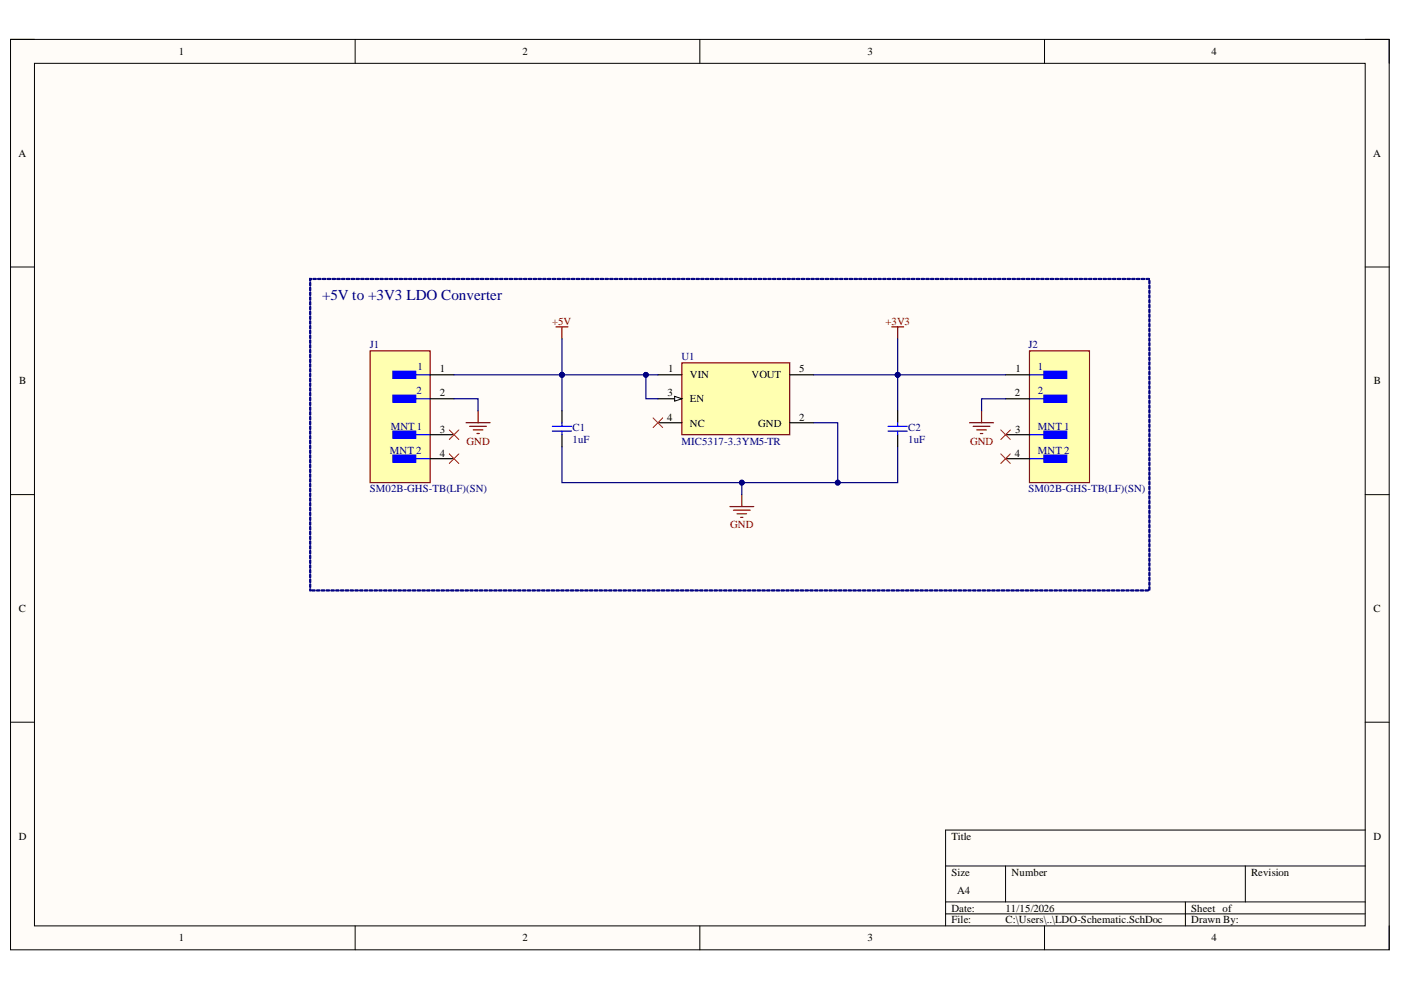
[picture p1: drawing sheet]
<svg xmlns="http://www.w3.org/2000/svg" width="297mm" height="210mm" viewBox="0 0 297 210" stroke-linecap="round" stroke-linejoin="round" font-family="sans-serif">
<path d="M2.2 8.4h292.3v193h-292.3z" fill-rule="evenodd" fill="#fffcf8"/>
<path d="M2.2 8.4h292.3v193h-292.3z" fill="none" stroke="#000" stroke-width=".21"/>
<path d="M7.3 13.4h282.1v182.9h-282.1z" fill-rule="evenodd" fill="#fffcf8"/>
<g fill="none" stroke="#000" stroke-width=".21">
<path d="M2.2 8.3h5.1M7.3 13.4h282.1v182.9h-282.1zM75.3 8.3v5.1M148.4 8.3v5.1M221.5 8.4v5M289.4 8.4h5.1v5M2.2 56.6h5.1M289.4 56.6h5.1M2.2 104.9h5.1M289.4 104.9h5.1M2.2 153.1h5.1M289.4 153.1h5.1"/>
<path d="M289.4 176h-88.9v20.3M75.3 196.3v5.1M148.4 196.3v5.1M200.5 183.6h88.9M200.5 191.2h88.9M200.5 193.8h88.9M213.2 183.6v7.6M221.5 196.3v5.1M251.3 191.2v5.1M264 183.6v7.6M294.5 196.3v5.1"/>
</g>
<path d="M144.6 76.9h22.8v15.3h-22.8z" fill-rule="evenodd" fill="#ffffb0"/>
<path d="M144.6 76.9h22.8v15.3h-22.8z" fill="none" stroke="#800000" stroke-width=".25"/>
<path d="M139.5 79.5h5.1M139.5 84.5h5.1" fill="none" stroke="#000" stroke-width=".25"/>
<path d="M143 84l1.6 .5-1.6 .6z" fill="#f8fcff"/>
<path d="M143 84l1.6 .5-1.6 .6z" fill="none" stroke="#000" stroke-width=".21"/>
<path d="M167.4 79.5h5.1M139.5 89.6h5.1M167.4 89.6h5.1" fill="none" stroke="#000" stroke-width=".25"/>
<path d="M117.9 69.3h2.5M119.1 69.3v2.5M189.1 69.3h2.5M190.3 69.3v2.5M154.7 107.4h5.1M155.5 108.2h3.6M156.3 108.9h2M157 109.7h.5M157.3 104.9v2.5" fill="none" stroke="#800000" stroke-width=".25"/>
<path d="M138.5 88.6l2 2M140.5 88.6l-2 2" fill="none" stroke="#f00" stroke-width=".21"/>
<path d="M78.5 74.4h12.7v27.9h-12.7z" fill-rule="evenodd" fill="#ffffb0"/>
<path d="M78.5 74.4h12.7v27.9h-12.7z" fill="none" stroke="#800000" stroke-width=".25"/>
<path d="M83.3 78.7h4.8v1.5h-4.8z" fill-rule="evenodd" fill="#00f"/>
<path d="M83.3 78.7h4.8v1.5h-4.8zM85.6 79.5h5.6" fill="none" stroke="#00f" stroke-width=".25"/>
<path d="M83.3 83.8h4.8v1.5h-4.8z" fill-rule="evenodd" fill="#00f"/>
<path d="M83.3 83.8h4.8v1.5h-4.8zM85.6 84.5h5.6" fill="none" stroke="#00f" stroke-width=".25"/>
<path d="M83.3 91.4h4.8v1.5h-4.8z" fill-rule="evenodd" fill="#00f"/>
<path d="M83.3 91.4h4.8v1.5h-4.8zM85.6 92.2h5.6" fill="none" stroke="#00f" stroke-width=".25"/>
<path d="M83.3 96.5h4.8v1.5h-4.8z" fill-rule="evenodd" fill="#00f"/>
<path d="M83.3 96.5h4.8v1.5h-4.8zM85.6 97.2h5.6" fill="none" stroke="#00f" stroke-width=".25"/>
<path d="M91.2 79.5h5.1M91.2 84.5h5.1M91.2 92.2h5.1M91.2 97.2h5.1" fill="none" stroke="#000" stroke-width=".25"/>
<path d="M218.3 74.4h12.7v27.9h-12.7z" fill-rule="evenodd" fill="#ffffb0"/>
<path d="M218.3 74.4h12.7v27.9h-12.7z" fill="none" stroke="#800000" stroke-width=".25"/>
<path d="M221.3 78.7h4.9v1.5h-4.9z" fill-rule="evenodd" fill="#00f"/>
<path d="M218.3 79.5h5.6M221.3 78.7h4.9v1.5h-4.9z" fill="none" stroke="#00f" stroke-width=".25"/>
<path d="M221.3 83.8h4.9v1.5h-4.9z" fill-rule="evenodd" fill="#00f"/>
<path d="M218.3 84.6h5.6M221.3 83.8h4.9v1.5h-4.9z" fill="none" stroke="#00f" stroke-width=".25"/>
<path d="M221.3 91.4h4.9v1.5h-4.9z" fill-rule="evenodd" fill="#00f"/>
<path d="M218.3 92.2h5.6M221.3 91.4h4.9v1.5h-4.9z" fill="none" stroke="#00f" stroke-width=".25"/>
<path d="M221.3 96.5h4.9v1.5h-4.9z" fill-rule="evenodd" fill="#00f"/>
<path d="M218.3 97.3h5.6M221.3 96.5h4.9v1.5h-4.9z" fill="none" stroke="#00f" stroke-width=".25"/>
<path d="M213.2 79.5h5.1M213.2 84.6h5.1M213.2 92.2h5.1M213.2 97.3h5.1" fill="none" stroke="#000" stroke-width=".25"/>
<path d="M98.8 89.6h5.1M99.6 90.4h3.5M100.3 91.2h2.1M101.1 91.9h.5M101.4 87.1v2.5M205.6 89.6h5M206.3 90.4h3.6M207.1 91.2h2M207.9 91.9h.5M208.1 87.1v2.5" fill="none" stroke="#800000" stroke-width=".25"/>
<path d="M95.3 91.2l2 2M95.3 96.2l2 2.1M97.3 91.2l-2 2M97.3 96.2l-2 2.1M212.2 91.2l2 2M212.2 96.2l2 2.1M214.2 91.2l-2 2M214.2 96.2l-2 2.1" fill="none" stroke="#f00" stroke-width=".21"/>
<path d="M119.1 94.7v7.6h38.2v2.6" fill="none" stroke="#000080" stroke-width=".25"/>
<circle cx="157.3" cy="102.3" r=".51" fill="#000080"/>
<circle cx="157.3" cy="102.3" r=".51" fill="none" stroke="#000080" stroke-width=".21"/>
<path d="M190.3 94.7v7.6h-33" fill="none" stroke="#000080" stroke-width=".25"/>
<circle cx="157.3" cy="102.3" r=".51" fill="#000080"/>
<circle cx="157.3" cy="102.3" r=".51" fill="none" stroke="#000080" stroke-width=".21"/>
<circle cx="177.6" cy="102.3" r=".51" fill="#000080"/>
<circle cx="177.6" cy="102.3" r=".51" fill="none" stroke="#000080" stroke-width=".21"/>
<path d="M172.5 89.6h5.1v12.7" fill="none" stroke="#000080" stroke-width=".25"/>
<circle cx="177.6" cy="102.3" r=".51" fill="#000080"/>
<circle cx="177.6" cy="102.3" r=".51" fill="none" stroke="#000080" stroke-width=".21"/>
<path d="M136.9 79.5v5h2.6" fill="none" stroke="#000080" stroke-width=".25"/>
<circle cx="136.9" cy="79.5" r=".51" fill="#000080"/>
<circle cx="136.9" cy="79.5" r=".51" fill="none" stroke="#000080" stroke-width=".21"/>
<path d="M119.1 79.5v7.6" fill="none" stroke="#000080" stroke-width=".25"/>
<circle cx="119.1" cy="79.5" r=".51" fill="#000080"/>
<circle cx="119.1" cy="79.5" r=".51" fill="none" stroke="#000080" stroke-width=".21"/>
<path d="M190.3 79.5v7.6" fill="none" stroke="#000080" stroke-width=".25"/>
<circle cx="190.3" cy="79.5" r=".51" fill="#000080"/>
<circle cx="190.3" cy="79.5" r=".51" fill="none" stroke="#000080" stroke-width=".21"/>
<path d="M119.1 71.8v7.7M96.3 84.5h5.1v2.6M213.2 84.6h-5.1v2.5" fill="none" stroke="#000080" stroke-width=".25"/>
<circle cx="119.1" cy="79.5" r=".51" fill="#000080"/>
<circle cx="119.1" cy="79.5" r=".51" fill="none" stroke="#000080" stroke-width=".21"/>
<path d="M96.3 79.5h43.2" fill="none" stroke="#000080" stroke-width=".25"/>
<circle cx="119.1" cy="79.5" r=".51" fill="#000080"/>
<circle cx="119.1" cy="79.5" r=".51" fill="none" stroke="#000080" stroke-width=".21"/>
<circle cx="136.9" cy="79.5" r=".51" fill="#000080"/>
<circle cx="136.9" cy="79.5" r=".51" fill="none" stroke="#000080" stroke-width=".21"/>
<path d="M190.3 71.8v7.7" fill="none" stroke="#000080" stroke-width=".25"/>
<circle cx="190.3" cy="79.5" r=".51" fill="#000080"/>
<circle cx="190.3" cy="79.5" r=".51" fill="none" stroke="#000080" stroke-width=".21"/>
<path d="M172.5 79.5h40.7" fill="none" stroke="#000080" stroke-width=".25"/>
<circle cx="190.3" cy="79.5" r=".51" fill="#000080"/>
<circle cx="190.3" cy="79.5" r=".51" fill="none" stroke="#000080" stroke-width=".21"/>
<path d="M65.7 124.8l.2 .1-.1 .4zM65.7 123.8l.2 .1-.1 .7-.2-.2zM65.7 122.8l.2 .1-.1 .6-.2-.1zM65.7 121.8l.2 .1-.1 .6-.2-.1zM65.7 120.8l.2 .1-.1 .6-.2-.1zM65.7 119.8l.2 .1-.1 .6-.2-.1zM65.7 118.8h.2l-.1 .7-.2-.1zM65.7 117.7l.2 .1-.1 .7-.2-.2zM65.7 116.7l.2 .1-.1 .7-.2-.2zM65.7 115.7l.2 .1-.1 .6-.2-.1zM65.7 114.7l.2 .1-.1 .6-.2-.1zM65.7 113.7l.2 .1-.1 .6-.2-.1zM65.7 112.7l.2 .1-.1 .6-.2-.1zM65.7 111.7h.2l-.1 .7-.2-.1zM65.7 110.6l.2 .1-.1 .7-.2-.2zM65.7 109.6l.2 .1-.1 .6-.2-.1zM65.7 108.6l.2 .1-.1 .6-.2-.1zM65.7 107.6l.2 .1-.1 .6-.2-.1zM65.7 106.6l.2 .1-.1 .6-.2-.1zM65.7 105.6l.2 .1-.1 .6-.2-.1zM65.7 104.6h.2l-.1 .7-.2-.2zM65.7 103.5l.2 .1-.1 .7-.2-.2zM65.7 102.5l.2 .1-.1 .6-.2-.1zM65.7 101.5l.2 .1-.1 .6-.2-.1zM65.7 100.5l.2 .1-.1 .6-.2-.1zM65.7 99.5l.2 .1-.1 .6-.2-.1zM65.7 98.5l.2 .1-.1 .6-.2-.1zM65.7 97.5h.2l-.1 .7-.2-.2zM65.7 96.4l.2 .1-.1 .7-.2-.2zM65.7 95.4l.2 .1-.1 .6-.2-.1zM65.7 94.4l.2 .1-.1 .6-.2-.1zM65.7 93.4l.2 .1-.1 .6-.2-.1zM65.7 92.4l.2 .1-.1 .6-.2-.1zM65.7 91.4l.2 .1-.1 .6-.2-.1zM65.7 90.4h.2l-.1 .7-.2-.2zM65.7 89.3l.2 .1-.1 .7-.2-.2zM65.7 88.3l.2 .1-.1 .6-.2-.1zM65.7 87.3l.2 .1-.1 .6-.2-.1zM65.7 86.3l.2 .1-.1 .6-.2-.1zM65.7 85.3l.2 .1-.1 .6-.2-.1zM65.7 84.3l.2 .1-.1 .6-.2-.1zM65.7 83.2l.2 .1-.1 .7-.2-.2zM65.7 82.2l.2 .1-.1 .7-.2-.2zM65.7 81.2l.2 .1-.1 .6-.2-.1zM65.7 80.2l.2 .1-.1 .6-.2-.1zM65.7 79.2l.2 .1-.1 .6-.2-.1zM65.7 78.2l.2 .1-.1 .6-.2-.1zM65.7 77.2h.2l-.1 .7-.2-.1zM65.7 76.1l.2 .1-.1 .7-.2-.2zM65.7 75.1l.2 .1-.1 .7-.2-.2zM65.7 74.1l.2 .1-.1 .6-.2-.1zM65.7 73.1l.2 .1-.1 .6-.2-.1zM65.7 72.1l.2 .1-.1 .6-.2-.1zM65.7 71.1l.2 .1-.1 .6-.2-.1zM65.7 70.1h.2l-.1 .7-.2-.1zM65.7 69l.2 .1-.1 .7-.2-.2zM65.7 68l.2 .1-.1 .7-.2-.2zM65.7 67l.2 .1-.1 .6-.2-.1zM65.7 66l.2 .1-.1 .6-.2-.1zM65.7 65l.2 .1-.1 .6-.2-.1zM65.7 64l.2 .1-.1 .6-.2-.1zM65.7 63h.2l-.1 .7-.2-.1zM65.7 61.9l.2 .1-.1 .7-.2-.2zM65.7 60.9l.2 .1-.1 .7-.2-.2zM65.7 59.9l.2 .1-.1 .6-.2-.1zM65.6 59l.5 .1-.3 .2 .1-.2-.1 .5zM66.4 59.1l.5-.1 .2 .1-.7 .2zM67.4 59.1l.6-.1 .1 .1-.6 .2zM68.4 59.1l.6-.1 .1 .1-.6 .2zM69.4 59.1l.6-.1 .1 .1-.6 .2zM70.4 59.1l.6-.1 .1 .1-.6 .2zM71.4 59.1l.6-.1 .1 .1-.6 .2zM72.4 59.1l.6-.1 .2 .1-.7 .2zM73.5 59.1l.6-.1 .1 .1-.7 .2zM74.5 59.1l.6-.1 .1 .1-.6 .2zM75.5 59.1l.6-.1 .1 .1-.6 .2zM76.5 59.1l.6-.1 .1 .1-.6 .2zM77.5 59.1l.6-.1 .1 .1-.6 .2zM78.5 59.1l.6-.1 .2 .1-.7 .2zM79.5 59.1l.6-.1 .2 .1-.7 .2zM80.6 59.1l.6-.1 .1 .1-.6 .2zM81.6 59.1l.6-.1 .1 .1-.6 .2zM82.6 59.1l.6-.1 .1 .1-.6 .2zM83.6 59.1l.6-.1 .1 .1-.6 .2zM84.6 59.1l.6-.1 .1 .1-.6 .2zM85.6 59.1l.6-.1 .2 .1-.7 .2zM86.7 59.1l.6-.1 .1 .1-.7 .2zM87.7 59.1l.6-.1 .1 .1-.6 .2zM88.7 59.1l.6-.1 .1 .1-.6 .2zM89.7 59.1l.6-.1 .1 .1-.6 .2zM90.7 59.1l.6-.1 .1 .1-.6 .2zM91.7 59.1l.6-.1 .2 .1-.7 .2zM92.7 59.1l.6-.1 .2 .1-.7 .2zM93.8 59.1l.6-.1 .1 .1-.7 .2zM94.8 59.1l.6-.1 .1 .1-.6 .2zM95.8 59.1l.6-.1 .1 .1-.6 .2zM96.8 59.1l.6-.1 .1 .1-.6 .2zM97.8 59.1l.6-.1 .1 .1-.6 .2zM98.8 59.1l.6-.1 .2 .1-.7 .2zM99.9 59.1l.5-.1 .2 .1-.7 .2zM100.9 59.1l.6-.1 .1 .1-.6 .2zM101.9 59.1l.6-.1 .1 .1-.6 .2zM102.9 59.1l.6-.1 .1 .1-.6 .2zM103.9 59.1l.6-.1 .1 .1-.6 .2zM104.9 59.1l.6-.1 .2 .1-.7 .2zM105.9 59.1l.6-.1 .2 .1-.7 .2zM107 59.1l.6-.1 .1 .1-.7 .2zM108 59.1l.6-.1 .1 .1-.6 .2zM109 59.1l.6-.1 .1 .1-.6 .2zM110 59.1l.6-.1 .1 .1-.6 .2zM111 59.1l.6-.1 .1 .1-.6 .2zM112 59.1l.6-.1 .2 .1-.7 .2zM113.1 59.1l.5-.1 .2 .1-.7 .2zM114.1 59.1l.6-.1 .1 .1-.6 .2zM115.1 59.1l.6-.1 .1 .1-.6 .2zM116.1 59.1l.6-.1 .1 .1-.6 .2zM117.1 59.1l.6-.1 .1 .1-.6 .2zM118.1 59.1l.6-.1 .2 .1-.7 .2zM119.1 59.1l.6-.1 .2 .1-.7 .2zM120.2 59.1l.6-.1 .1 .1-.7 .2zM121.2 59.1l.6-.1 .1 .1-.6 .2zM122.2 59.1l.6-.1 .1 .1-.6 .2zM123.2 59.1l.6-.1 .1 .1-.6 .2zM124.2 59.1l.6-.1 .1 .1-.6 .2zM125.2 59.1l.6-.1 .2 .1-.7 .2zM126.3 59.1l.5-.1 .2 .1-.7 .2zM127.3 59.1l.6-.1 .1 .1-.6 .2zM128.3 59.1l.6-.1 .1 .1-.6 .2zM129.3 59.1l.6-.1 .1 .1-.6 .2zM130.3 59.1l.6-.1 .1 .1-.6 .2zM131.3 59.1l.6-.1 .1 .1-.6 .2zM132.3 59.1l.6-.1 .2 .1-.7 .2zM133.4 59.1l.6-.1 .1 .1-.7 .2zM134.4 59.1l.6-.1 .1 .1-.6 .2zM135.4 59.1l.6-.1 .1 .1-.6 .2zM136.4 59.1l.6-.1 .1 .1-.6 .2zM137.4 59.1l.6-.1 .1 .1-.6 .2zM138.4 59.1l.6-.1 .2 .1-.7 .2zM139.5 59.1l.5-.1 .2 .1-.7 .2zM140.5 59.1l.6-.1 .1 .1-.6 .2zM141.5 59.1l.6-.1 .1 .1-.6 .2zM142.5 59.1l.6-.1 .1 .1-.6 .2zM143.5 59.1l.6-.1 .1 .1-.6 .2zM144.5 59.1l.6-.1 .1 .1-.6 .2zM145.5 59.1l.6-.1 .2 .1-.7 .2zM146.6 59.1l.6-.1 .1 .1-.7 .2zM147.6 59.1l.6-.1 .1 .1-.6 .2zM148.6 59.1l.6-.1 .1 .1-.6 .2zM149.6 59.1l.6-.1 .1 .1-.6 .2zM150.6 59.1l.6-.1 .1 .1-.6 .2zM151.6 59.1l.6-.1 .2 .1-.7 .2zM152.6 59.1l.6-.1 .2 .1-.7 .2zM153.7 59.1l.6-.1 .1 .1-.6 .2zM154.7 59.1l.6-.1 .1 .1-.6 .2zM155.7 59.1l.6-.1 .1 .1-.6 .2zM156.7 59.1l.6-.1 .1 .1-.6 .2zM157.7 59.1l.6-.1 .1 .1-.6 .2zM158.7 59.1l.6-.1 .2 .1-.7 .2zM159.8 59.1l.6-.1 .1 .1-.7 .2zM160.8 59.1l.6-.1 .1 .1-.6 .2zM161.8 59.1l.6-.1 .1 .1-.6 .2zM162.8 59.1l.6-.1 .1 .1-.6 .2zM163.8 59.1l.6-.1 .1 .1-.6 .2zM164.8 59.1l.6-.1 .2 .1-.7 .2zM165.8 59.1l.6-.1 .2 .1-.7 .2zM166.9 59.1l.6-.1 .1 .1-.7 .2zM167.9 59.1l.6-.1 .1 .1-.6 .2zM168.9 59.1l.6-.1 .1 .1-.6 .2zM169.9 59.1l.6-.1 .1 .1-.6 .2zM170.9 59.1l.6-.1 .1 .1-.6 .2zM171.9 59.1l.6-.1 .2 .1-.7 .2zM173 59.1l.5-.1 .2 .1-.7 .2zM174 59.1l.6-.1 .1 .1-.6 .2zM175 59.1l.6-.1 .1 .1-.6 .2zM176 59.1l.6-.1 .1 .1-.6 .2zM177 59.1l.6-.1 .1 .1-.6 .2zM178 59.1l.6-.1 .2 .1-.7 .2zM179 59.1l.6-.1 .2 .1-.7 .2zM180.1 59.1l.6-.1 .1 .1-.7 .2zM181.1 59.1l.6-.1 .1 .1-.6 .2zM182.1 59.1l.6-.1 .1 .1-.6 .2zM183.1 59.1l.6-.1 .1 .1-.6 .2zM184.1 59.1l.6-.1 .1 .1-.6 .2zM185.1 59.1l.6-.1 .2 .1-.7 .2zM186.2 59.1l.5-.1 .2 .1-.7 .2zM187.2 59.1l.6-.1 .1 .1-.6 .2zM188.2 59.1l.6-.1 .1 .1-.6 .2zM189.2 59.1l.6-.1 .1 .1-.6 .2zM190.2 59.1l.6-.1 .1 .1-.6 .2zM191.2 59.1l.6-.1 .2 .1-.7 .2zM192.2 59.1l.6-.1 .2 .1-.7 .2zM193.3 59.1l.6-.1 .1 .1-.7 .2zM194.3 59.1l.6-.1 .1 .1-.6 .2zM195.3 59.1l.6-.1 .1 .1-.6 .2zM196.3 59.1l.6-.1 .1 .1-.6 .2zM197.3 59.1l.6-.1 .1 .1-.6 .2zM198.3 59.1l.6-.1 .2 .1-.7 .2zM199.4 59.1l.5-.1 .2 .1-.7 .2zM200.4 59.1l.6-.1 .1 .1-.6 .2zM201.4 59.1l.6-.1 .1 .1-.6 .2zM202.4 59.1l.6-.1 .1 .1-.6 .2zM203.4 59.1l.6-.1 .1 .1-.6 .2zM204.4 59.1l.6-.1 .1 .1-.6 .2zM205.4 59.1l.6-.1 .2 .1-.7 .2zM206.5 59.1l.6-.1 .1 .1-.7 .2zM207.5 59.1l.6-.1 .1 .1-.6 .2zM208.5 59.1l.6-.1 .1 .1-.6 .2zM209.5 59.1l.6-.1 .1 .1-.6 .2zM210.5 59.1l.6-.1 .1 .1-.6 .2zM211.5 59.1l.6-.1 .2 .1-.7 .2zM212.6 59.1l.5-.1 .2 .1-.7 .2zM213.6 59.1l.6-.1 .1 .1-.6 .2zM214.6 59.1l.6-.1 .1 .1-.6 .2zM215.6 59.1l.6-.1 .1 .1-.6 .2zM216.6 59.1l.6-.1 .1 .1-.6 .2zM217.6 59.1l.6-.1 .1 .1-.6 .2zM218.6 59.1l.6-.1 .2 .1-.7 .2zM219.7 59.1l.6-.1 .1 .1-.7 .2zM220.7 59.1l.6-.1 .1 .1-.6 .2zM221.7 59.1l.6-.1 .1 .1-.6 .2zM222.7 59.1l.6-.1 .1 .1-.6 .2zM223.7 59.1l.6-.1 .1 .1-.6 .2zM224.7 59.1l.6-.1 .2 .1-.7 .2zM225.7 59.1l.6-.1 .2 .1-.7 .2zM226.8 59.1l.6-.1 .1 .1-.6 .2zM227.8 59.1l.6-.1 .1 .1-.6 .2zM228.8 59.1l.6-.1 .1 .1-.6 .2zM229.8 59.1l.6-.1 .1 .1-.6 .2zM230.8 59.1l.6-.1 .1 .1-.6 .2zM231.8 59.1l.6-.1 .2 .1-.7 .2zM232.9 59.1l.6-.1 .1 .1-.7 .2zM233.9 59.1l.6-.1 .1 .1-.6 .2zM234.9 59.1l.6-.1 .1 .1-.6 .2zM235.9 59.1l.6-.1 .1 .1-.6 .2zM236.9 59.1l.6-.1 .1 .1-.6 .2zM237.9 59.1l.6-.1 .2 .1-.7 .2zM238.9 59.1l.6-.1 .2 .1-.7 .2zM240 59.1l.6-.1 .1 .1-.7 .2zM241 59.1l.6-.1 .1 .1-.6 .2zM242 59.1l.6-.1 .1 .1-.6 .2zM243 59.1l.6-.1 .1 .1-.6 .2zM243.6 59.5l.2 .1-.1 .6-.1-.1zM243.6 60.5l.2 .1-.1 .6-.1-.1zM243.6 61.5l.2 .1-.1 .6-.1-.1zM243.6 62.5l.2 .1-.1 .6-.1-.1zM243.6 63.5l.2 .1-.1 .7-.1-.2zM243.6 64.6h.2l-.1 .7-.1-.2zM243.6 65.6l.2 .1-.1 .6-.1-.1zM243.6 66.6l.2 .1-.1 .6-.1-.1zM243.6 67.6l.2 .1-.1 .6-.1-.1zM243.6 68.6l.2 .1-.1 .6-.1-.1zM243.6 69.6l.2 .1-.1 .6-.1-.1zM243.6 70.6l.2 .1-.1 .7-.1-.2zM243.6 71.7h.2l-.1 .7-.1-.1zM243.6 72.7l.2 .1-.1 .6-.1-.1zM243.6 73.7l.2 .1-.1 .6-.1-.1zM243.6 74.7l.2 .1-.1 .6-.1-.1zM243.6 75.7l.2 .1-.1 .6-.1-.1zM243.6 76.7l.2 .1-.1 .6-.1-.1zM243.6 77.7l.2 .1-.1 .7-.1-.2zM243.6 78.8h.2l-.1 .7-.1-.1zM243.6 79.8l.2 .1-.1 .6-.1-.1zM243.6 80.8l.2 .1-.1 .6-.1-.1zM243.6 81.8l.2 .1-.1 .6-.1-.1zM243.6 82.8l.2 .1-.1 .6-.1-.1zM243.6 83.8l.2 .1-.1 .7-.1-.2zM243.6 84.8l.2 .1-.1 .7-.1-.2zM243.6 85.9h.2l-.1 .7-.1-.1zM243.6 86.9l.2 .1-.1 .6-.1-.1zM243.6 87.9l.2 .1-.1 .6-.1-.1zM243.6 88.9l.2 .1-.1 .6-.1-.1zM243.6 89.9l.2 .1-.1 .6-.1-.1zM243.6 90.9l.2 .1-.1 .7-.1-.2zM243.6 91.9l.2 .1-.1 .7-.1-.2zM243.6 93h.2l-.1 .7-.1-.1zM243.6 94l.2 .1-.1 .6-.1-.1zM243.6 95l.2 .1-.1 .6-.1-.1zM243.6 96l.2 .1-.1 .6-.1-.1zM243.6 97l.2 .1-.1 .6-.1-.1zM243.6 98l.2 .1-.1 .7-.1-.2zM243.6 99l.2 .1-.1 .7-.1-.2zM243.6 100.1l.2 .1-.1 .6-.1-.1zM243.6 101.1l.2 .1-.1 .6-.1-.1zM243.6 102.1l.2 .1-.1 .6-.1-.1zM243.6 103.1l.2 .1-.1 .6-.1-.1zM243.6 104.1l.2 .1-.1 .6-.1-.1zM243.6 105.1l.2 .1-.1 .7-.1-.2zM243.6 106.1l.2 .1-.1 .7-.1-.2zM243.6 107.2l.2 .1-.1 .6-.1-.1zM243.6 108.2l.2 .1-.1 .6-.1-.1zM243.6 109.2l.2 .1-.1 .6-.1-.1zM243.6 110.2l.2 .1-.1 .6-.1-.1zM243.6 111.2l.2 .1-.1 .6-.1-.1zM243.6 112.2l.2 .1-.1 .7-.1-.2zM243.6 113.2l.2 .1-.1 .7-.1-.2zM243.6 114.3l.2 .1-.1 .6-.1-.1zM243.6 115.3l.2 .1-.1 .6-.1-.1zM243.6 116.3l.2 .1-.1 .6-.1-.1zM243.6 117.3l.2 .1-.1 .6-.1-.1zM243.6 118.3l.2 .1-.1 .6-.1-.1zM243.6 119.3l.2 .1-.1 .7-.1-.2zM243.6 120.4h.2l-.1 .7-.1-.2zM243.6 121.4l.2 .1-.1 .6-.1-.1zM243.6 122.4l.2 .1-.1 .6-.1-.1zM243.6 123.4l.2 .1-.1 .6-.1-.1zM243.6 124.4l.2 .1-.1 .6-.1-.1zM242.8 125.1h.6l.1 .1-.6 .1zM241.8 125.1h.6l.1 .1-.7 .1zM240.7 125.1h.6l.2 .1-.7 .1zM239.7 125.1h.6l.2 .1-.7 .1zM238.7 125.1h.6l.1 .1-.6 .1zM237.7 125.1h.6l.1 .1-.6 .1zM236.7 125.1h.6l.1 .1-.6 .1zM235.7 125.1h.6l.1 .1-.6 .1zM234.6 125.1h.6l.2 .1-.7 .1zM233.6 125.1h.6l.2 .1-.7 .1zM232.6 125.1h.6l.1 .1-.6 .1zM231.6 125.1h.6l.1 .1-.6 .1zM230.6 125.1h.6l.1 .1-.6 .1zM229.6 125.1h.6l.1 .1-.6 .1zM228.6 125.1h.6l.1 .1-.7 .1zM227.5 125.1h.6l.2 .1-.7 .1zM226.5 125.1h.6l.2 .1-.7 .1zM225.5 125.1h.6l.1 .1-.6 .1zM224.5 125.1h.6l.1 .1-.6 .1zM223.5 125.1h.6l.1 .1-.6 .1zM222.5 125.1h.6l.1 .1-.6 .1zM221.5 125.1h.5l.2 .1-.7 .1zM220.4 125.1h.6l.2 .1-.7 .1zM219.4 125.1h.6l.1 .1-.6 .1zM218.4 125.1h.6l.1 .1-.6 .1zM217.4 125.1h.6l.1 .1-.6 .1zM216.4 125.1h.6l.1 .1-.6 .1zM215.4 125.1h.6l.1 .1-.6 .1zM214.3 125.1h.6l.2 .1-.7 .1zM213.3 125.1h.6l.2 .1-.7 .1zM212.3 125.1h.6l.1 .1-.6 .1zM211.3 125.1h.6l.1 .1-.6 .1zM210.3 125.1h.6l.1 .1-.6 .1zM209.3 125.1h.6l.1 .1-.6 .1zM208.3 125.1h.6l.1 .1-.7 .1zM207.2 125.1h.6l.2 .1-.7 .1zM206.2 125.1h.6l.1 .1-.6 .1zM205.2 125.1h.6l.1 .1-.6 .1zM204.2 125.1h.6l.1 .1-.6 .1zM203.2 125.1h.6l.1 .1-.6 .1zM202.2 125.1h.6l.1 .1-.6 .1zM201.1 125.1h.6l.2 .1-.7 .1zM200.1 125.1h.6l.2 .1-.7 .1zM199.1 125.1h.6l.1 .1-.6 .1zM198.1 125.1h.6l.1 .1-.6 .1zM197.1 125.1h.6l.1 .1-.6 .1zM196.1 125.1h.6l.1 .1-.6 .1zM195.1 125.1h.6l.1 .1-.7 .1zM194 125.1h.6l.2 .1-.7 .1zM193 125.1h.6l.1 .1-.6 .1zM192 125.1h.6l.1 .1-.6 .1zM191 125.1h.6l.1 .1-.6 .1zM190 125.1h.6l.1 .1-.6 .1zM189 125.1h.6l.1 .1-.6 .1zM187.9 125.1h.6l.2 .1-.7 .1zM186.9 125.1h.6l.2 .1-.7 .1zM185.9 125.1h.6l.1 .1-.6 .1zM184.9 125.1h.6l.1 .1-.6 .1zM183.9 125.1h.6l.1 .1-.6 .1zM182.9 125.1h.6l.1 .1-.6 .1zM181.9 125.1h.6l.1 .1-.7 .1zM180.8 125.1h.6l.2 .1-.7 .1zM179.8 125.1h.6l.2 .1-.7 .1zM178.8 125.1h.6l.1 .1-.6 .1zM177.8 125.1h.6l.1 .1-.6 .1zM176.8 125.1h.6l.1 .1-.6 .1zM175.8 125.1h.6l.1 .1-.6 .1zM174.7 125.1h.6l.2 .1-.7 .1zM173.7 125.1h.6l.2 .1-.7 .1zM172.7 125.1h.6l.1 .1-.6 .1zM171.7 125.1h.6l.1 .1-.6 .1zM170.7 125.1h.6l.1 .1-.6 .1zM169.7 125.1h.6l.1 .1-.6 .1zM168.7 125.1h.6l.1 .1-.7 .1zM167.6 125.1h.6l.2 .1-.7 .1zM166.6 125.1h.6l.2 .1-.7 .1zM165.6 125.1h.6l.1 .1-.6 .1zM164.6 125.1h.6l.1 .1-.6 .1zM163.6 125.1h.6l.1 .1-.6 .1zM162.6 125.1h.6l.1 .1-.6 .1zM161.5 125.1h.6l.2 .1-.7 .1zM160.5 125.1h.6l.2 .1-.7 .1zM159.5 125.1h.6l.1 .1-.6 .1zM158.5 125.1h.6l.1 .1-.6 .1zM157.5 125.1h.6l.1 .1-.6 .1zM156.5 125.1h.6l.1 .1-.6 .1zM155.5 125.1h.6l.1 .1-.7 .1zM154.4 125.1h.6l.2 .1-.7 .1zM153.4 125.1h.6l.2 .1-.7 .1zM152.4 125.1h.6l.1 .1-.6 .1zM151.4 125.1h.6l.1 .1-.6 .1zM150.4 125.1h.6l.1 .1-.6 .1zM149.4 125.1h.6l.1 .1-.6 .1zM148.4 125.1h.5l.2 .1-.7 .1zM147.3 125.1h.6l.2 .1-.7 .1zM146.3 125.1h.6l.1 .1-.6 .1zM145.3 125.1h.6l.1 .1-.6 .1zM144.3 125.1h.6l.1 .1-.6 .1zM143.3 125.1h.6l.1 .1-.6 .1zM142.3 125.1h.6l.1 .1-.6 .1zM141.2 125.1h.6l.2 .1-.7 .1zM140.2 125.1h.6l.2 .1-.7 .1zM139.2 125.1h.6l.1 .1-.6 .1zM138.2 125.1h.6l.1 .1-.6 .1zM137.2 125.1h.6l.1 .1-.6 .1zM136.2 125.1h.6l.1 .1-.6 .1zM135.2 125.1h.6l.1 .1-.7 .1zM134.1 125.1h.6l.2 .1-.7 .1zM133.1 125.1h.6l.1 .1-.6 .1zM132.1 125.1h.6l.1 .1-.6 .1zM131.1 125.1h.6l.1 .1-.6 .1zM130.1 125.1h.6l.1 .1-.6 .1zM129.1 125.1h.6l.1 .1-.6 .1zM128 125.1h.6l.2 .1-.7 .1zM127 125.1h.6l.2 .1-.7 .1zM126 125.1h.6l.1 .1-.6 .1zM125 125.1h.6l.1 .1-.6 .1zM124 125.1h.6l.1 .1-.6 .1zM123 125.1h.6l.1 .1-.6 .1zM122 125.1h.6l.1 .1-.7 .1zM120.9 125.1h.6l.2 .1-.7 .1zM119.9 125.1h.6l.1 .1-.6 .1zM118.9 125.1h.6l.1 .1-.6 .1zM117.9 125.1h.6l.1 .1-.6 .1zM116.9 125.1h.6l.1 .1-.6 .1zM115.9 125.1h.6l.1 .1-.6 .1zM114.8 125.1h.6l.2 .1-.7 .1zM113.8 125.1h.6l.2 .1-.7 .1zM112.8 125.1h.6l.1 .1-.6 .1zM111.8 125.1h.6l.1 .1-.6 .1zM110.8 125.1h.6l.1 .1-.6 .1zM109.8 125.1h.6l.1 .1-.6 .1zM108.8 125.1h.6l.1 .1-.7 .1zM107.7 125.1h.6l.2 .1-.7 .1zM106.7 125.1h.6l.2 .1-.7 .1zM105.7 125.1h.6l.1 .1-.6 .1zM104.7 125.1h.6l.1 .1-.6 .1zM103.7 125.1h.6l.1 .1-.6 .1zM102.7 125.1h.6l.1 .1-.6 .1zM101.6 125.1h.6l.2 .1-.7 .1zM100.6 125.1h.6l.2 .1-.7 .1zM99.6 125.1h.6l.1 .1-.6 .1zM98.6 125.1h.6l.1 .1-.6 .1zM97.6 125.1h.6l.1 .1-.6 .1zM96.6 125.1h.6l.1 .1-.6 .1zM95.6 125.1h.6l.1 .1-.7 .1zM94.5 125.1h.6l.2 .1-.7 .1zM93.5 125.1h.6l.2 .1-.7 .1zM92.5 125.1h.6l.1 .1-.6 .1zM91.5 125.1h.6l.1 .1-.6 .1zM90.5 125.1h.6l.1 .1-.6 .1zM89.5 125.1h.6l.1 .1-.6 .1zM88.4 125.1h.6l.2 .1-.7 .1zM87.4 125.1h.6l.2 .1-.7 .1zM86.4 125.1h.6l.1 .1-.6 .1zM85.4 125.1h.6l.1 .1-.6 .1zM84.4 125.1h.6l.1 .1-.6 .1zM83.4 125.1h.6l.1 .1-.6 .1zM82.4 125.1h.6l.1 .1-.7 .1zM81.3 125.1h.6l.2 .1-.7 .1zM80.3 125.1h.6l.2 .1-.7 .1zM79.3 125.1h.6l.1 .1-.6 .1zM78.3 125.1h.6l.1 .1-.6 .1zM77.3 125.1h.6l.1 .1-.6 .1zM76.3 125.1h.6l.1 .1-.6 .1zM75.3 125.1h.5l.2 .1-.7 .1zM74.2 125.1h.6l.2 .1-.7 .1zM73.2 125.1h.6l.1 .1-.6 .1zM72.2 125.1h.6l.1 .1-.6 .1zM71.2 125.1h.6l.1 .1-.6 .1zM70.2 125.1h.6l.1 .1-.6 .1zM69.2 125.1h.6l.1 .1-.6 .1zM68.1 125.1h.6l.2 .1-.7 .1zM67.1 125.1h.6l.2 .1-.7 .1zM66.1 125.1h.6l.1 .1-.6 .1z" fill="#000080" stroke="#000080" stroke-width=".21"/>
<path d="M119.1 87.1v2.5M119.1 92.2v2.5M190.3 87.1v2.5M190.3 92.2v2.5" fill="none" stroke="#000" stroke-width=".25"/>
<path d="M117.1 90.4h4.1M117.1 91.4h4.1M119.1 89.6v.8M119.1 91.4v.8M188.3 90.4h4.1M188.3 91.4h4.1M190.3 89.6v.8M190.3 91.4v.8" fill="none" stroke="#00f" stroke-width=".25"/>
<text font-size="3.2" fill="#000080" x="68.3" y="63.6">+5V to +3V3 LDO Converter</text>
<g font-size="2.3">
<text x="37.9" y="11.7">1</text>
<text x="110.7" y="11.7">2</text>
<text x="183.9" y="11.7">3</text>
<text x="256.9" y="11.7">4</text>
<text x="3.9" y="33.3">A</text>
<text x="291.1" y="33.3">A</text>
<text x="4.1" y="81.5">B</text>
<text x="93.2" y="79">1</text>
<text x="141.6" y="79">1</text>
<text x="146.3" y="80.2">VIN</text>
<text x="159.3" y="80.2">VOUT</text>
<text x="169.5" y="79">5</text>
<text x="215.3" y="79">1</text>
<text x="291.3" y="81.5">B</text>
<text x="93.2" y="84">2</text>
<text x="141.5" y="89.2">4</text>
<text x="141.5" y="84">3</text>
<text x="146.3" y="85.3">EN</text>
<text x="169.5" y="89.2">2</text>
<text x="215.2" y="84">2</text>
<text x="93.2" y="91.7">3</text>
<text x="146.3" y="90.5">NC</text>
<text x="160.8" y="90.5">GND</text>
<text x="215.2" y="91.7">3</text>
<text x="93.2" y="96.8">4</text>
<text x="215.2" y="96.8">4</text>
<text x="4" y="129.8">C</text>
<text x="291.2" y="129.8">C</text>
<text x="4" y="178">D</text>
<text x="201.7" y="178">Title</text>
<text x="291.2" y="178">D</text>
<text x="201.7" y="185.7">Size</text>
<text x="214.5" y="185.7">Number</text>
<text x="265.2" y="185.7">Revision</text>
<text x="203" y="189.5">A4</text>
<text x="201.7" y="193.3">Date:</text>
<text x="201.7" y="195.8">File:</text>
<text x="213.2" y="193.3">11/15/2026</text>
<text x="213.2" y="195.8">C:\Users\..\LDO-Schematic.SchDoc</text>
<text x="252.6" y="193.3">Sheet of</text>
<text x="252.6" y="195.8">Drawn By:</text>
<text x="37.9" y="199.6">1</text>
<text x="110.7" y="199.6">2</text>
<text x="183.9" y="199.6">3</text>
<text x="256.9" y="199.6">4</text>
</g>
<g font-size="2.3" fill="#800000">
<text x="117.1" y="68.8">+5V</text>
<text x="187.7" y="68.8">+3V3</text>
<text x="98.9" y="94.3">GND</text>
<text x="205.7" y="94.3">GND</text>
<text x="154.8" y="112">GND</text>
</g>
<g font-size="2.3" fill="#000080">
<text x="78.4" y="73.9">J1</text>
<text x="144.5" y="76.4">U1</text>
<text x="218" y="73.9">J2</text>
<text x="88.3" y="83.5">2</text>
<text x="88.5" y="78.5">1</text>
<text x="220.1" y="78.5">1</text>
<text x="220.1" y="83.5">2</text>
<text x="82.8" y="91.2">MNT 1</text>
<text x="121.4" y="91.5">C1</text>
<text x="121.4" y="94">1uF</text>
<text x="144.5" y="94.3">MIC5317-3.3YM5-TR</text>
<text x="192.6" y="91.5">C2</text>
<text x="192.6" y="94">1uF</text>
<text x="220.1" y="91.2">MNT 1</text>
<text x="82.7" y="96.3">MNT 2</text>
<text x="220.1" y="96.3">MNT 2</text>
<text x="78.4" y="104.4">SM02B-GHS-TB(LF)(SN)</text>
<text x="218" y="104.4">SM02B-GHS-TB(LF)(SN)</text>
</g>
</svg>
